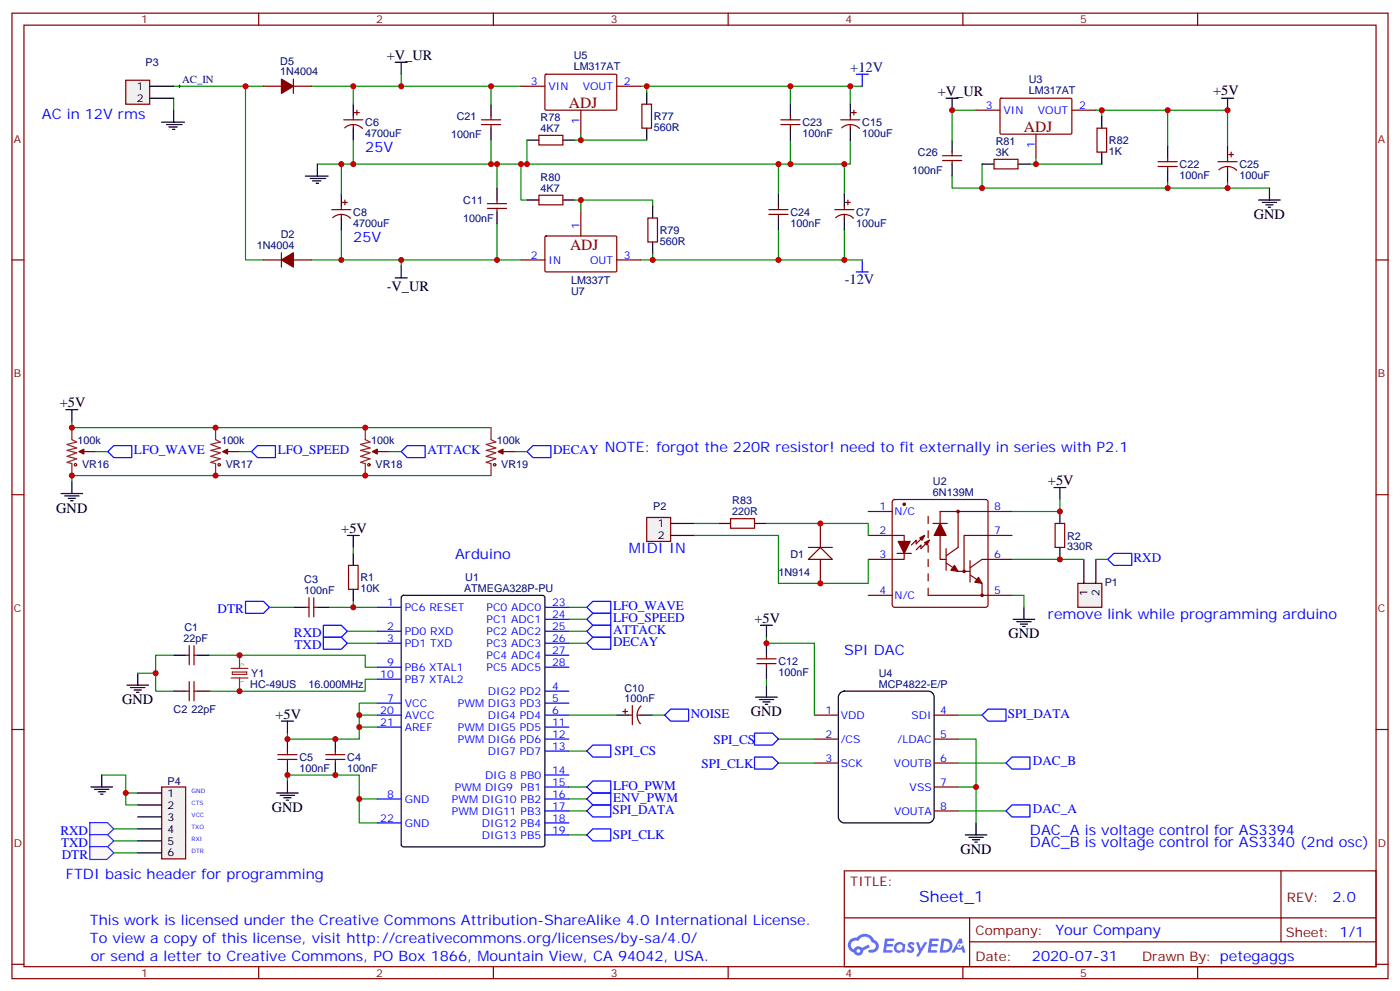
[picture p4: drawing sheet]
<svg xmlns="http://www.w3.org/2000/svg" width="412mm" height="292mm" viewBox="0 0 412 292" stroke-linecap="round" stroke-linejoin="round" font-family="sans-serif">
<g fill="none" stroke="#870000" stroke-width=".35">
<path d="M3.5 3.9h405.4v284.3h-405.4zM7.1 7.4h398.2v277.3h-398.2zM76.2 3.9v3.5M145.3 3.9v3.5M214.5 3.9v3.5M283.6 3.9v3.5M352.8 3.9v3.5M3.5 76.6h3.6M405.3 76.6h3.6M3.5 145.7h3.6M405.3 145.7h3.6M3.5 214.8h3.6"/>
<path d="M405.3 214.8h3.6M248.7 256.5h156.6v28.2h-156.6zM377.3 256.5v20.9M248.7 270.3h156.5M285.6 277.4h119.6M285.6 270.3v14.1M3.5 284h3.6M76.2 284.7v3.5M145.3 284.7v3.5M214.5 284.7v3.5M283.6 284.7v3.5M352.8 284.7v3.5"/>
<path d="M405.3 284h3.6"/>
</g>
<g fill="#5487ff">
<path d="M267.7 277.6a1.22 1.22 0 0 1 1.7 .3l-.4 .6a.47 .47 0 0 0-.3-.4 .47 .47 0 0 0-.5 .2l.1 .2a1.14 1.14 0 0 1 .8 1.8 1.14 1.14 0 0 1-1.9-.1l-.2-.1 .5-.6 .7 .4a.29 .29 0 0 0 .3-.2 .29 .29 0 0 0-.2-.3 1.04 1.04 0 0 1-.6-1.8z"/>
<path d="M260.7 276.4h2.4l.3 .2-.2 .5h-1.8l-.1 .9h1.5l.3 .4-.3 .3h-1.6l-.2 1.1 1.7 .1 .2 .3-.2 .3-2.6 .1z"/>
<path d="M273.8 276.4h2.4l.3 .2-.1 .5h-1.8l-.2 .9h1.6l.3 .4-.4 .3h-1.6l-.1 1.1 1.7 .1 .2 .3-.2 .3h-2.6z"/>
<path d="M282.6 276.4h.7l.3 1.3-.6 .3a.69 .69 0 0 0-1 .2 .69 .69 0 0 0 .4 1 .69 .69 0 0 0 .9-.6l.5-.3 .6 2.2h-.8l-.2-.8h-1.8l-.5 .8h-.8z"/>
<path d="M269.8 277.5h.8l.6 1.8 1.1-1.8h.9l-2.6 4.2h-.8l.9-1.6z"/>
<path d="M277.4 276.4l-.6 4.2h1.3a2.11 2.11 0 0 0 2.5-2.2 2.11 2.11 0 0 0-2.5-2zM278.1 277.1a1.39 1.39 0 0 1 1.7 1.5 1.39 1.39 0 0 1-1.8 1.2h-.3z"/>
<path d="M263.7 278a1.54 1.54 0 0 0-.1 2.2 1.54 1.54 0 0 0 2.2 .1l.6 .3 .3-2.3-.2-.3h-.4a1.49 1.49 0 0 0-2.4 0zM264 279a.94 .94 0 0 1 1.8 0 .94 .94 0 0 1-1.8 0z"/>
<path d="M250.4 276.8a2.18 2.18 0 0 0 1.1 3.7 1.44 1.44 0 0 0 1.6 .9 1.44 1.44 0 0 0 1.2-1.5l2-1-.5-.7-1.9 1a1.47 1.47 0 0 0-2.4 .4 1.39 1.39 0 0 1-.7-1.9 1.39 1.39 0 0 1 2-.5 2.12 2.12 0 0 1 2.2-1.3 2.12 2.12 0 0 1 1.9 1.7 1.14 1.14 0 0 1 1.1 1.4 1.14 1.14 0 0 1-1.7 .7 .43 .43 0 0 0-.5 .4 .43 .43 0 0 0 .4 .5 1.98 1.98 0 0 0 2.5-1.3 1.98 1.98 0 0 0-1.2-2.5 3.1 3.1 0 0 0-5.3-.7l-.9 .1zM252.3 280.1a.55 .55 0 0 1 1.1 0 .55 .55 0 0 1-1.1 0z"/>
<circle cx="282.6" cy="278.5" r=".26"/>
</g>
<path d="M104.1 163v3.5M104.1 173.6v3.5" fill="none" stroke="#000" stroke-width=".35"/>
<path d="M102.7 166.5h2.8v7.1h-2.8z" fill="none" stroke="#870000" stroke-width=".35"/>
<path d="M118.4 175.5l.5-.2h40.9l.7 .5v72.9l-.4 .7h-41.2l-.7-.4v-73z" fill="#fff" stroke="#000" stroke-width=".35"/>
<g fill="none" stroke="#00f" stroke-width=".35">
<path d="M72.3 177.1h5.3l1.8 1.8-1.8 1.7h-5.3zM111.1 178.9h7.1M160.5 178.9h7.1M95.2 184.2h5.3l1.8 1.7-1.8 1.8h-5.3zM95.2 187.7h5.3l1.8 1.7-1.8 1.8h-5.3zM111.1 185.9h7.1M111.1 189.4h7.1M111.1 196.5h7.1M160.5 185.9h7.1M160.5 189.4h7.1M160.5 196.5h7.1M160.5 182.4h7.1"/>
<path d="M160.5 193h7.1M111.1 207.1h7.1M111.1 210.6h7.1M111.1 200h7.1M111.1 214.1h7.1M160.5 203.6h7.1M160.5 207.1h7.1M160.5 210.6h7.1M160.5 214.1h7.1M160.5 217.7h7.1M111.1 235.3h7.1M160.5 235.3h7.1"/>
<path d="M160.5 221.2h7.1M160.5 228.2h7.1M160.5 231.8h7.1M160.5 238.8h7.1M111.1 242.4h7.1M160.5 242.4h7.1M160.5 245.9h7.1"/>
</g>
<g fill="none" stroke="#008700" stroke-width=".35">
<path d="M79.4 178.9h7M97 178.9h7.1M104.1 177.1v1.8h7M104.1 161.2v1.8M40.6 198.3h5.3M51.2 193h-5.3v10.6h5.3M61.7 193h45.9v3.5h3.5M102.3 185.9h8.8M102.3 189.4h8.8M105.8 214.1h5.3M105.8 210.6h5.3M111.1 200h-3.5v3.6h-45.9"/>
<path d="M111.1 207.1h-5.3v10.6h-21.1v-1.8M84.7 230v-1.8h21.1v14.2h5.3M105.8 235.3h5.3"/>
</g>
<path d="M68.1 196.9h4.9M68.1 199.7h4.9M68.4 197.9h4.3v.7h-4.3zM70.6 193v3.9M70.6 199.7v3.9" fill="none" stroke="#8c2424" stroke-width=".35"/>
<g fill="none" stroke="#870000" stroke-width=".35">
<path d="M255.8 157.7h10.5v7h-10.5M255.8 150.6h7M263.1 147.3l.4-.2h26.8l.5 .2 .2 .5v30.4l-.2 .5-.5 .2h-26.8l-.5-.3-.2-.4v-30.4zM272.3 157.7l-2.4 2.5v-1.1l-1.4 1.4M273.8 159.1l-2.5 2.5v-1.1l-1.4 1.4M274.8 154.2h4.2M282.2 150.6v10.6M298.1 150.6h-21.2v14.1h1.8M298.1 157.7h-14.1v10.6M90 178.9h1M91 176v5.7M92.4 176v5.7"/>
<path d="M92.4 178.9h1.1M255.8 175.3h7M264.2 163h4.3M289.3 171.8v3.5h-15.9M289.3 164.7h8.8M289.3 175.3h8.8M54.7 193h1M55.7 190.1v5.7M57.1 190.1v5.7M57.1 193h1.1M54.7 203.6h1M55.7 200.7v5.7"/>
<path d="M57.1 200.7v5.7M57.1 203.6h1.1M81.8 223.7h5.7M81.8 222.2h5.7M84.7 221.2v1M84.7 223.7v1M96 223.7h5.6M96 222.2h5.6M98.8 221.2v1M98.8 223.7v1"/>
<circle cx="282.2" cy="150.6" r=".35"/>
<circle cx="284" cy="168.3" r=".35"/>
<circle cx="289.3" cy="175.3" r=".35"/>
</g>
<g fill="none" stroke="#000" stroke-width=".35">
<path d="M102.3 157.7h3.5M104.1 157.7v3.5M86.4 178.9h3.6M93.5 178.9h3.5M40.6 198.3v3.5M51.2 193h3.5M58.2 193h3.5M37.4 201.8h6.3M38.5 202.5h4.2M39.5 203.2h2.1M40.2 203.9h.7M51.2 203.6h3.5"/>
<path d="M58.2 203.6h3.5M82.9 212.4h3.5M84.7 212.4v3.5M84.7 217.7v3.5M98.8 217.7v3.5M81.5 233.5h6.3M82.5 234.2h4.3M83.6 234.9h2.1M84.3 235.7h.7M84.7 224.7v3.5M84.7 230v3.5M98.8 224.7v3.5"/>
</g>
<g fill="#870000" stroke="#870000" stroke-width=".35">
<path d="M264.6 159.5h3.5l-1.8 3.5z"/>
<path d="M272.3 159.8l1.5-.7-.8 1.4z"/>
<path d="M270.9 158.4l1.4-.7-.7 1.4z"/>
<path d="M276.9 154.2l1.8 3.5h-3.5z"/>
<circle cx="266.3" cy="148.5" r=".35"/>
</g>
<g fill="#a10000" stroke="#a10000" stroke-width=".35">
<path d="M281.2 166.5l1 1.8-2.1-.4z"/>
<path d="M288.2 170l1.1 1.8-2.1-.4z"/>
</g>
<path d="M278.7 161.6v6.3M278.7 165.8l2.1 1.4M282.2 161.2l-3.5 2.5M282.2 168.3h3.6M285.8 169.3l2.1 1.4M285.8 165.1v6.3M289.3 164.7l-3.5 2.5" fill="none" stroke="#a10000" stroke-width=".35"/>
<path d="M273.4 175.3v-24.7" fill="none" stroke="#870000" stroke-width=".35" stroke-dasharray="2.1 2.1"/>
<path d="M238.1 164.7l3.6-3.5 3.5 3.5z" fill="#fff" stroke="#870000" stroke-width=".35"/>
<path d="M241.7 154.2v7M238.1 161.2h7.1M241.7 164.7v7.1" fill="none" stroke="#870000" stroke-width=".35"/>
<path d="M190.5 152.4h7.1v7.1h-7.1z" fill="#f0f0f0" stroke="#870000" stroke-width=".35"/>
<path d="M197.6 154.2h7M197.6 157.7h7M310.4 143.6h3.6M312.2 143.6v3.5M312.2 150.6v3.6M301.6 178.9v3.5M312.2 161.2v3.5M298.4 182.4h6.4M299.5 183.1h4.2M300.6 183.8h2.1M301.3 184.5h.7" fill="none" stroke="#000" stroke-width=".35"/>
<path d="M204.6 157.7h24.7v14.1h26.5v-7.1" fill="none" stroke="#008700" stroke-width=".35"/>
<path d="M310.8 154.2h2.8v7h-2.8z" fill="none" stroke="#870000" stroke-width=".35"/>
<path d="M317.5 171.8h7.1v7.1h-7.1z" fill="#f0f0f0" stroke="#870000" stroke-width=".35"/>
<path d="M319.3 164.7v7.1M322.8 164.7v7.1M26.8 231.8h6.4M27.9 232.5h4.2M28.9 233.2h2.1M29.6 233.9h.7M30 228.2v3.6" fill="none" stroke="#000" stroke-width=".35"/>
<path d="M312.2 147.1v3.5h-14.1M298.1 164.7h21.2M298.1 175.3h3.5v3.6M322.8 164.7h3.5M30 228.2h7v8.9h3.6M37 233.5h3.6M33.5 251.2h7.1M33.5 247.6h7.1M33.5 244.1h7.1" fill="none" stroke="#008700" stroke-width=".35"/>
<path d="M326.3 164.7l1.8-1.7h5.3v3.5h-5.3z" fill="none" stroke="#00f" stroke-width=".35"/>
<g fill="#fff7f7" stroke="#420aff" stroke-width=".35">
<path d="M26.4 242.3h5.3l1.8 1.8-2 2h-5z"/>
<path d="M26.4 245.8h5.3l1.8 1.8-2 2h-5z"/>
<path d="M26.4 249.3h5.3l1.8 1.9-2 1.9h-5z"/>
</g>
<path d="M47.6 231.8h7.1v21.1h-7.1z" fill="#f0f0f0" stroke="#870000" stroke-width=".35"/>
<g fill="none" stroke="#000" stroke-width=".35">
<path d="M47.6 36h6.7M49 36.7h4.6M49.7 37.4h2.5M50.8 38.1h.7M51.2 32.5v3.5M104.1 30.7v3.5M104.1 37.7v3.6M90 51.9h6.7M91.4 52.6h4.6M92.1 53.3h2.4M93.1 54h.7M93.5 48.3v3.6"/>
<path d="M100.5 57.2v3.5M100.5 64.2v3.5M224 184.2h3.5M225.8 184.2v3.5M225.8 189.4v3.6M225.8 196.5v3.5M222.6 205.3h6.4M223.7 206h4.2M224.7 206.7h2.1M225.4 207.4h.7M225.8 201.8v3.5M247.5 204.1l1.2-.5h24.7a1.76 1.76 0 0 1 1.8 1.7v35.3a1.89 1.89 0 0 1-1.8 1.8h-24.7a1.89 1.89 0 0 1-1.8-1.8v-35.3z"/>
<path d="M40.6 233.5h7M40.6 237.1h7M40.6 240.6h7M40.6 244.1h7M40.6 247.6h7M40.6 251.2h7M284.3 245.9h6.4M285.4 246.6h4.2M286.5 247.3h2.1M287.2 248h.7M287.5 242.4v3.5"/>
</g>
<g fill="none" stroke="#870000" stroke-width=".35">
<path d="M77.6 25.4h5.3M86.4 23.3v4.2M86.4 25.4h5.3M101.2 35.3h5.7M101.5 37.7a3.8 3.8 0 0 1 5.3 .1M104.1 34.2v1.1M104.1 36.7v1M104.4 33.2h1.4M105.1 32.5v1.4M100.9 59.6h1.4M101.6 58.9v1.4M77.6 76.6h5.3"/>
<path d="M82.9 74.4v4.3M86.4 76.6h5.3M97.7 61.7h5.7M98 64.1a3.8 3.8 0 0 1 5.2 .2M100.5 60.7v1M100.5 63.1v1.1M223 195.4h5.6M223 194h5.6M225.8 193v1M225.8 195.4v1.1M239.9 210.6h7M239.9 217.7h7"/>
<path d="M275.2 210.6h7M275.2 217.7h7M239.9 224.7h7M275.2 224.7h7M275.2 231.8h7M275.2 238.8h7"/>
</g>
<g fill="none" stroke="#008700" stroke-width=".35">
<path d="M51.2 25.4h26.4M51.2 28.9v3.6M72.3 25.4v51.2h5.3M91.7 25.4h61.8M104.1 25.4v5.3M188.7 25.4h44.1v5.3M100.5 48.3v8.9M104.1 41.3v7M229.3 48.3v8.9M232.8 41.3v7h-139.3M248.7 48.3v8.9M250.5 41.3v7h-17.7"/>
<path d="M91.7 76.6h61.8M100.5 67.7v8.9M225.8 187.7v1.7h14.1v21.2M225.8 200v1.8M229.3 217.7h10.6M282.2 217.7h5.3v14.1M282.2 210.6h7.1M167.6 221.2h5.3M167.6 238.8h5.3M229.3 224.7h10.6M282.2 231.8h5.3v10.6M282.2 224.7h14.1"/>
<path d="M282.2 238.8h14.1M167.6 245.9h5.3"/>
</g>
<path d="M252.2 21.9h3.6M254 21.9v3.5M254 76.6v3.5M252.2 80.1h3.6M222.2 215.9h5.3l1.8 1.8-1.8 1.7h-5.3zM291 208.8h5.3v3.6h-5.3l-1.7-1.8zM172.9 221.2l1.7-1.8h5.3v3.6h-5.3zM172.9 238.8l1.7-1.7h5.3v3.5h-5.3zM222.2 223h5.3l1.8 1.7-1.8 1.8h-5.3zM296.3 238.8l1.8-1.7h5.3v3.5h-5.3zM298.1 223h5.3v3.5h-5.3l-1.8-1.8zM172.9 245.9l1.7-1.8h5.3v3.5h-5.3z" fill="none" stroke="#00f" stroke-width=".35"/>
<path d="M52.6 25.4h.7M52.9 25v.8" fill="none" stroke="#000" stroke-width=".29"/>
<g fill="#870000" stroke="#870000" stroke-width=".35">
<path d="M82.9 76.6l3.5-2.2v4.3z"/>
<path d="M82.9 23.3l3.5 2.1-3.5 2.1z"/>
</g>
<path d="M37 23.6h7.1v7.1h-7.1z" fill="#f0f0f0" stroke="#870000" stroke-width=".35"/>
<g fill="none" stroke="#000" stroke-width=".35">
<path d="M116.4 18.3h3.5M118.2 18.3v3.6M44.1 25.4h7.1M44.1 28.9h7.1M144.6 30.7v3.5M144.6 37.7v3.6M190.5 27.2v3.5M190.5 37.7v3.6M232.8 30.7v3.5M232.8 37.7v3.6M250.5 30.7v3.5M250.5 37.7v3.6"/>
<path d="M278.7 28.9h3.5M280.5 28.9v3.6M324.6 34.2v3.5M359.8 28.9h3.6M361.6 28.9v3.6M146.4 55.4v3.5M155.2 41.3h3.5M155.2 58.9h3.5M165.8 41.3h3.5M165.8 58.9h3.5M229.3 57.2v3.5M248.7 57.2v3.5"/>
<path d="M280.5 41.3v3.5M280.5 48.3v3.6M289.3 48.3h3.5M299.9 48.3h3.5M324.6 44.8v3.5M344 43v3.6M344 50.1v3.5M361.6 43v3.6M361.6 50.1v3.5M370.8 58.9h6.3M371.8 59.6h4.3M373.9 55.4v3.5"/>
<path d="M118.2 78.3v3.5M146.4 62.4v3.6M192.3 60.7v3.5M192.3 71.3v3.5M229.3 64.2v3.5M248.7 64.2v3.5M372.9 60.3h2.1M373.6 61h.7M116.4 81.8h3.5M19.4 120.7h3.5M21.2 120.7v3.5M18 145.3h6.3"/>
<path d="M19 146.1h4.3M20.1 146.8h2.1M20.8 147.5h.7M21.2 141.8v3.5M211.7 154.2h3.5M222.2 154.2h3.6M181.7 210.6h3.5M188.7 210.6h3.6"/>
</g>
<g fill="none" stroke="#008700" stroke-width=".35">
<path d="M118.2 21.9v3.5M144.6 25.4v5.3M171.1 39.5v1.8h19.4M190.5 25.4v1.8M232.8 25.4h21.2M250.5 25.4v5.3M287.5 32.5h-7v8.8M322.8 32.5h38.8v10.5M324.6 32.5v1.7M344 32.5v10.5M144.6 41.3v7M146.4 48.3v7.1"/>
<path d="M153.5 48.3v10.6h1.7M155.2 41.3v7M169.3 58.9h1.8v3.5M169.3 41.3h1.8M171.1 58.9h21.2v1.8M280.5 51.9v3.5h93.4M289.3 48.3v7.1M303.4 48.3h21.2M305.2 46.6v1.7M344 53.6v1.8M361.6 53.6v1.8M118.2 76.6v1.7"/>
<path d="M146.4 66v10.6M188.7 76.6h65.3M192.3 74.8v1.8M229.3 67.7v8.9M248.7 67.7v8.9M21.2 124.2v1.7h123.4M28.2 133h3.5M70.6 133h3.5M114.7 133h3.5M151.7 133h3.5M144.6 140.1h-123.4v1.7M204.6 154.2h7.1"/>
<path d="M225.8 154.2h30v3.5M167.6 178.9h5.3M167.6 182.4h5.3M167.6 185.9h5.3M167.6 189.4h5.3M167.6 210.6h14.1M192.3 210.6h3.5M167.6 231.8h5.3M167.6 235.3h5.3"/>
</g>
<g fill="none" stroke="#870000" stroke-width=".35">
<path d="M141.8 35.3h5.7M141.8 36.7h5.7M144.6 34.2v1.1M144.6 36.7v1M153.5 25.4h7M158.7 39.9h7.1v2.8h-7.1zM160.6 22l.3-.1h20.6l.2 .3-.1 10.1-.3 .2-20.6-.1-.2-.3zM171.1 32.5v7M181.7 25.4h7M189.1 30.7h2.8v7h-2.8zM230 35.3h5.7M230 36.7h5.7"/>
<path d="M232.8 34.2v1.1M232.8 36.7v1M247.6 35.3h5.7M247.9 37.7a3.8 3.8 0 0 1 5.3 .1M250.5 34.2v1.1M250.5 36.7v1M250.8 33.2h1.4M251.5 32.5v1.4M287.5 32.5h7.1M294.6 29.1l.3-.2 20.7 .1 .1 .3v10l-.3 .2h-20.7l-.1-.3zM305.2 39.5v7.1M315.7 32.5h7.1"/>
<path d="M323.1 37.7h2.9v7.1h-2.9zM143.6 60h5.6M146.4 58.9v1.1M158.7 57.5h7.1v2.8h-7.1zM249.1 59.6h1.4M249.8 58.9v1.4M277.6 47.3h5.7M277.6 45.9h5.7M280.5 44.8v1.1M280.5 47.3v1M292.8 46.9h7.1v2.8h-7.1zM341.1 49h5.7"/>
<path d="M341.1 47.6h5.7M344 46.6v1M344 49v1.1M358.8 47.6h5.6M359.1 50a3.8 3.8 0 0 1 5.2 .2M361.6 46.6v1M361.6 49v1.1M361.9 45.5h1.5M362.7 44.8v1.4M143.6 61.4h5.6M146.4 61.4v1M153.5 76.6h7"/>
<path d="M160.6 69.7l.3-.2h20.6l.2 .4-.1 10-.3 .2-20.6-.1-.2-.3zM171.1 62.4v7.1M181.7 76.6h7M190.9 64.2h2.8v7.1h-2.8zM226.5 61.7h5.6M226.5 63.1h5.6M229.3 60.7v1M229.3 63.1v1.1M245.9 61.7h5.6M246.2 64.1a3.8 3.8 0 0 1 5.2 .2M248.7 60.7v1M248.7 63.1v1.1"/>
<path d="M24.7 133h3.5M67 133h3.6M111.1 133h3.6M148.2 133h3.5M215.2 152.8h7v2.8h-7zM183.4 209.5h1.5M184.1 208.8v1.5M185.2 210.6h1.1M186.3 207.8v5.6M187.7 210.6h1M188.8 207.9a3.8 3.8 0 0 0-.2 5.2"/>
</g>
<path d="M31.7 133l1.8-1.8h5.3v3.6h-5.3zM74.1 133l1.7-1.8h5.3v3.6h-5.3zM118.2 133l1.7-1.8h5.3v3.6h-5.3zM155.2 133l1.8-1.8h5.3v3.6h-5.3zM172.9 178.9l1.7-1.8h5.3v3.5h-5.3zM172.9 182.4l1.7-1.8h5.3v3.6h-5.3zM172.9 185.9l1.7-1.7h5.3v3.5h-5.3zM172.9 189.4l1.7-1.7h5.3v3.5h-5.3zM195.8 210.6l1.8-1.8h5.2v3.6h-5.2zM172.9 235.3l1.7-1.8h5.3v3.6h-5.3zM174.6 230h5.3v3.5h-5.3l-1.7-1.7z" fill="none" stroke="#00f" stroke-width=".35"/>
<path d="M21.2 125.9v3.6l1.4 .7-2.8 .7 2.8 1-2.8 .7 2.8 .8-2.8 1 2.8 .7-2.8 1.1 1.4 .3v3.6M23.3 133h1.4M63.5 125.9v3.6l1.4 .7-2.8 .7 2.8 1-2.8 .7 2.8 .8-2.8 1 2.8 .7-2.8 1.1 1.4 .3v3.6M65.6 133h1.4M107.6 125.9v3.6l1.4 .7-2.8 .7 2.8 1-2.8 .7 2.8 .8-2.8 1 2.8 .7-2.8 1.1 1.4 .3v3.6M109.7 133h1.4M144.6 125.9v3.6l1.4 .7-2.8 .7 2.8 1-2.8 .7 2.8 .8-2.8 1 2.8 .7-2.8 1.1 1.4 .3v3.6M146.8 133h1.4" fill="none" stroke="#8c2424" stroke-width=".35"/>
<g fill="#870000" stroke="#870000" stroke-width=".35">
<path d="M23.3 133l1.4-.7v1.4z"/>
<path d="M65.6 133l1.4-.7v1.4z"/>
<path d="M109.7 133l1.4-.7v1.4z"/>
<path d="M146.8 133l1.4-.7v1.4z"/>
</g>
<g fill="none" stroke="#a10000" stroke-width=".35">
<circle cx="22.2" cy="136.9" r=".35"/>
<circle cx="64.6" cy="136.9" r=".35"/>
<circle cx="108.7" cy="136.9" r=".35"/>
<circle cx="145.7" cy="136.9" r=".35"/>
</g>
<g fill="#c00">
<circle cx="280.5" cy="32.5" r=".88"/>
<circle cx="289.3" cy="55.4" r=".88"/>
<circle cx="344" cy="32.5" r=".88"/>
<circle cx="361.6" cy="32.5" r=".88"/>
<circle cx="361.6" cy="55.4" r=".88"/>
<circle cx="344" cy="55.4" r=".88"/>
<circle cx="324.6" cy="32.5" r=".88"/>
<circle cx="305.2" cy="48.3" r=".88"/>
<circle cx="192.3" cy="76.6" r=".88"/>
<circle cx="146.4" cy="76.6" r=".88"/>
<circle cx="155.2" cy="48.3" r=".88"/>
<circle cx="190.5" cy="25.4" r=".88"/>
<circle cx="144.6" cy="48.3" r=".88"/>
<circle cx="107.6" cy="125.9" r=".88"/>
<circle cx="63.5" cy="125.9" r=".88"/>
<circle cx="250.5" cy="25.4" r=".88"/>
<circle cx="229.3" cy="76.6" r=".88"/>
<circle cx="287.5" cy="231.8" r=".88"/>
<circle cx="105.8" cy="214.1" r=".88"/>
<circle cx="104.1" cy="178.9" r=".88"/>
<circle cx="45.9" cy="198.3" r=".88"/>
<circle cx="70.6" cy="203.6" r=".88"/>
<circle cx="70.6" cy="193" r=".88"/>
<circle cx="84.7" cy="228.2" r=".88"/>
<circle cx="84.7" cy="217.7" r=".88"/>
<circle cx="98.8" cy="217.7" r=".88"/>
<circle cx="98.8" cy="228.2" r=".88"/>
<circle cx="105.8" cy="235.3" r=".88"/>
<circle cx="105.8" cy="210.6" r=".88"/>
<circle cx="241.7" cy="171.8" r=".88"/>
<circle cx="312.2" cy="164.7" r=".88"/>
<circle cx="312.2" cy="150.6" r=".88"/>
<circle cx="37" cy="233.5" r=".88"/>
<circle cx="225.8" cy="189.4" r=".88"/>
<circle cx="248.7" cy="48.3" r=".88"/>
<circle cx="100.5" cy="76.6" r=".88"/>
<circle cx="100.5" cy="48.3" r=".88"/>
<circle cx="104.1" cy="48.3" r=".88"/>
<circle cx="229.3" cy="48.3" r=".88"/>
<circle cx="104.1" cy="25.4" r=".88"/>
<circle cx="72.3" cy="25.4" r=".88"/>
<circle cx="232.8" cy="48.3" r=".88"/>
<circle cx="248.7" cy="76.6" r=".88"/>
<circle cx="232.8" cy="25.4" r=".88"/>
<circle cx="21.2" cy="125.9" r=".88"/>
<circle cx="21.2" cy="140.1" r=".88"/>
<circle cx="107.6" cy="140.1" r=".88"/>
<circle cx="63.5" cy="140.1" r=".88"/>
<circle cx="144.6" cy="25.4" r=".88"/>
<circle cx="171.1" cy="41.3" r=".88"/>
<circle cx="146.4" cy="48.3" r=".88"/>
<circle cx="171.1" cy="58.9" r=".88"/>
<circle cx="153.5" cy="48.3" r=".88"/>
<circle cx="118.2" cy="25.4" r=".88"/>
<circle cx="118.2" cy="76.6" r=".88"/>
<circle cx="241.7" cy="154.2" r=".88"/>
</g>
<g font-size="4.6" fill="#800">
<text x="167.6" y="31.8">ADJ</text>
<text x="301.6" y="38.8">ADJ</text>
<text x="167.9" y="73.7">ADJ</text>
</g>
<text font-size="4.6" fill="#00f" x="270.8" y="265.5">Sheet_1</text>
<g font-size="4.2">
<text x="113.9" y="17.6">+V_UR</text>
<text x="276.2" y="28.2">+V_UR</text>
<text x="357.3" y="27.9">+5V</text>
<text x="369.4" y="64.6">GND</text>
<text x="113.9" y="85.7">-V_UR</text>
<text x="17.6" y="119.9">+5V</text>
<text x="308.7" y="142.9">+5V</text>
<text x="16.6" y="151">GND</text>
<text x="100.5" y="157">+5V</text>
<text x="222.2" y="183.4">+5V</text>
<text x="297" y="188">GND</text>
<text x="36" y="207.4">GND</text>
<text x="81.1" y="211.7">+5V</text>
<text x="221.2" y="211">GND</text>
<text x="80.1" y="239.2">GND</text>
<text x="282.9" y="251.5">GND</text>
</g>
<g font-size="4.2" fill="#000080">
<text x="250.5" y="21.2">+12V</text>
<text x="248.8" y="83.6">-12V</text>
</g>
<g font-size="4.2" fill="#00f">
<text x="12.3" y="35.1">AC in 12V rms</text>
<text x="107.6" y="44.8">25V</text>
<text x="104.1" y="71.3">25V</text>
<text x="134.1" y="164.7">Arduino</text>
<text x="185.2" y="163">MIDI IN</text>
<text x="308.7" y="182.4">remove link while programming arduino</text>
<text x="248.7" y="193">SPI DAC</text>
<text x="303.4" y="245.9">DAC_A is voltage control for AS3394</text>
<text x="303.4" y="249.4">DAC_B is voltage control for AS3340 (2nd osc)</text>
<text x="19.4" y="259">FTDI basic header for programming</text>
<text x="392.5" y="265.7">2.0</text>
<text x="26.5" y="272.3">This work is licensed under the Creative Commons Attribution-ShareAlike 4.0 International License.</text>
<text x="310.9" y="275.3">Your Company</text>
<text x="26.5" y="277.6">To view a copy of this license, visit http://creativecommons.org/licenses/by-sa/4.0/</text>
<text x="26.7" y="282.9">or send a letter to Creative Commons, PO Box 1866, Mountain View, CA 94042, USA.</text>
<text x="304" y="283.1">2020-07-31</text>
</g>
<g font-size="3.9" fill="#00f">
<text x="39.5" y="133.9">LFO_WAVE</text>
<text x="81.8" y="133.9">LFO_SPEED</text>
<text x="125.9" y="133.9">ATTACK</text>
<text x="162.9" y="133.9">DECAY NOTE: forgot the 220R resistor! need to fit externally in series with P2.1</text>
<text x="333.9" y="165.5">RXD</text>
<text x="180.6" y="179.7">LFO_WAVE</text>
<text x="64.1" y="180.6">DTR</text>
<text x="180.6" y="183.2">LFO_SPEED</text>
<text x="86.6" y="187.7">RXD</text>
<text x="86.8" y="191.2">TXD</text>
<text x="180.6" y="186.8">ATTACK</text>
<text x="180.6" y="190.3">DECAY</text>
<text x="203.5" y="211.4">NOISE</text>
<text x="296.8" y="211.5">SPI_DATA</text>
<text x="210.2" y="219">SPI_CS</text>
<text x="181" y="222.4">SPI_CS</text>
<text x="206.7" y="226">SPI_CLK</text>
<text x="304.3" y="225.4">DAC_B</text>
<text x="180.6" y="232.6">LFO_PWM</text>
<text x="180.4" y="239.7">SPI_DATA</text>
<text x="180.6" y="236.1">ENV_PWM</text>
<text x="304.3" y="239.5">DAC_A</text>
<text x="17.8" y="245.9">RXD</text>
<text x="18" y="249.4">TXD</text>
<text x="180.5" y="247.1">SPI_CLK</text>
<text x="18.2" y="252.9">DTR</text>
</g>
<g font-size="3.9" fill="#800">
<text x="250.5" y="261.1">TITLE:</text>
<text x="379.1" y="265.7">REV:</text>
<text x="287.4" y="275.3">Company:</text>
<text x="378.7" y="275.9">Sheet: 1/1</text>
<text x="287.4" y="282.9">Date:</text>
<text x="336.4" y="283">Drawn By: petegaggs</text>
</g>
<g font-size="3.2" fill="#800">
<text x="41.6" y="6.9">1</text>
<text x="110.8" y="6.9">2</text>
<text x="179.9" y="6.9">3</text>
<text x="249.1" y="6.9">4</text>
<text x="318.2" y="6.9">5</text>
<text x="4.1" y="42">A</text>
<text x="405.9" y="42">A</text>
<text x="4.1" y="111.1">B</text>
<text x="405.9" y="111.1">B</text>
<text x="4.1" y="180.3">C</text>
<text x="405.9" y="180.3">C</text>
<text x="4.1" y="249.4">D</text>
<text x="405.9" y="249.4">D</text>
<text x="41.6" y="287.7">1</text>
<text x="110.8" y="287.7">2</text>
<text x="179.9" y="287.7">3</text>
<text x="249.1" y="287.7">4</text>
<text x="318.2" y="287.7">5</text>
</g>
<g font-size="3.2" fill="#000080">
<text x="169" y="17.5">U5</text>
<text x="42.9" y="19.4">P3</text>
<text x="82.6" y="22.2">1N4004</text>
<text x="82.6" y="19.1">D5</text>
<text x="169" y="20.7">LM317AT</text>
<text x="53.6" y="24.5">AC_IN</text>
<text x="303" y="27.8">LM317AT</text>
<text x="303.1" y="24.5">U3</text>
<text x="134.6" y="35.3">C21</text>
<text x="159.3" y="35.6">R78</text>
<text x="192.6" y="35.4">R77</text>
<text x="107.6" y="40.3">4700uF</text>
<text x="107.6" y="37.1">C6</text>
<text x="132.9" y="40.6">100nF</text>
<text x="159.3" y="38.8">4K7</text>
<text x="192.6" y="38.5">560R</text>
<text x="236.4" y="40.3">100nF</text>
<text x="236.4" y="37.1">C23</text>
<text x="254" y="40.3">100uF</text>
<text x="254" y="37.1">C15</text>
<text x="270.4" y="45.9">C26</text>
<text x="293.3" y="45.9">3K</text>
<text x="293.3" y="42.7">R81</text>
<text x="326.7" y="45.6">1K</text>
<text x="326.7" y="42.5">R82</text>
<text x="159.3" y="53.2">R80</text>
<text x="268.7" y="51.2">100nF</text>
<text x="347.5" y="52.7">100nF</text>
<text x="347.5" y="49.5">C22</text>
<text x="365.1" y="52.6">100uF</text>
<text x="365.1" y="49.5">C25</text>
<text x="159.3" y="56.4">4K7</text>
<text x="104.1" y="63.6">C8</text>
<text x="136.4" y="65.4">100nF</text>
<text x="136.5" y="60.1">C11</text>
<text x="232.8" y="63.6">C24</text>
<text x="252.2" y="63.6">C7</text>
<text x="82.7" y="70.2">D2</text>
<text x="104.1" y="66.8">4700uF</text>
<text x="194.4" y="68.9">R79</text>
<text x="232.8" y="66.8">100nF</text>
<text x="252.2" y="66.7">100uF</text>
<text x="75.7" y="73.4">1N4004</text>
<text x="194.4" y="72">560R</text>
<text x="168.2" y="83.6">LM337T</text>
<text x="168.2" y="86.8">U7</text>
<text x="22.9" y="130.6">100k</text>
<text x="65.2" y="130.6">100k</text>
<text x="109.3" y="130.6">100k</text>
<text x="146.3" y="130.6">100k</text>
<text x="24.2" y="137.7">VR16</text>
<text x="66.5" y="137.7">VR17</text>
<text x="110.6" y="137.7">VR18</text>
<text x="147.6" y="137.7">VR19</text>
<text x="274.8" y="142.9">U2</text>
<text x="215.7" y="148.5">R83</text>
<text x="274.8" y="146.1">6N139M</text>
<text x="192.4" y="150.1">P2</text>
<text x="215.7" y="151.7">220R</text>
<text x="314.3" y="162">330R</text>
<text x="314.3" y="158.9">R2</text>
<text x="232.8" y="164.2">D1</text>
<text x="89.6" y="171.8">C3</text>
<text x="106.2" y="171.2">R1</text>
<text x="137.1" y="171.1">U1</text>
<text x="229.3" y="169.5">1N914</text>
<text x="325.4" y="172.6">P1</text>
<text x="89.6" y="175">100nF</text>
<text x="106.2" y="174.4">10K</text>
<text x="136.7" y="174.3">ATMEGA328P-PU</text>
<text x="54.3" y="185.9">C1</text>
<text x="54" y="189.1">22pF</text>
<text x="229.3" y="195.9">C12</text>
<text x="73.7" y="202.6">HC-49US</text>
<text x="74" y="199.4">Y1</text>
<text x="90.8" y="202.6">16.000MHz</text>
<text x="184" y="203.7">C10</text>
<text x="229.3" y="199.1">100nF</text>
<text x="258.9" y="202.5">MCP4822-E/P</text>
<text x="258.9" y="199.4">U4</text>
<text x="184" y="206.7">100nF</text>
<text x="51.2" y="210">C2</text>
<text x="56.4" y="210">22pF</text>
<text x="88.2" y="227.3">100nF</text>
<text x="88.2" y="224.1">C5</text>
<text x="102.3" y="227.3">100nF</text>
<text x="102.3" y="224.1">C4</text>
<text x="49.4" y="231.2">P4</text>
</g>
<g font-size="3.2">
<text x="40.3" y="26.5">1</text>
<text x="40.3" y="30">2</text>
<text x="193.8" y="155.2">1</text>
<text x="193.8" y="158.8">2</text>
<text x="320.3" y="175.6" transform="rotate(-90 320.3 175.6)">1</text>
<text x="323.8" y="175.6" transform="rotate(-90 323.8 175.6)">2</text>
<text x="49.4" y="234.6">1</text>
<text x="49.4" y="238.1">2</text>
<text x="49.4" y="241.7">3</text>
<text x="49.4" y="245.2">4</text>
<text x="49.4" y="248.7">5</text>
<text x="49.4" y="252.2">6</text>
</g>
<g font-size="3.2" fill="#00f">
<text x="156.4" y="25">3</text>
<text x="161.6" y="26.5">VIN</text>
<text x="171.7" y="26.5">VOUT</text>
<text x="183.8" y="25">2</text>
<text x="290.4" y="32.1">3</text>
<text x="295.6" y="33.5">VIN</text>
<text x="305.7" y="33.5">VOUT</text>
<text x="317.9" y="32.1">2</text>
<text x="170.7" y="36.6" transform="rotate(-90 170.7 36.6)">1</text>
<text x="304.8" y="43.6" transform="rotate(-90 304.8 43.6)">1</text>
<text x="170.7" y="67.4" transform="rotate(-90 170.7 67.4)">1</text>
<text x="156.4" y="76.2">2</text>
<text x="161.6" y="77.6">IN</text>
<text x="173.8" y="77.6">OUT</text>
<text x="183.8" y="76.2">3</text>
<text x="259" y="150.3">1</text>
<text x="263.5" y="151.7">N/C</text>
<text x="292.8" y="150.3">8</text>
<text x="259" y="157.3">2</text>
<text x="292.8" y="157.3">7</text>
<text x="259" y="164.4">3</text>
<text x="292.8" y="164.4">6</text>
<text x="114" y="178.5">1</text>
<text x="119.2" y="179.9">PC6 RESET</text>
<text x="143.3" y="179.9">PC0 ADC0</text>
<text x="162.6" y="178.5">23</text>
<text x="259" y="175">4</text>
<text x="263.5" y="176.4">N/C</text>
<text x="292.8" y="175">5</text>
<text x="114" y="185.6">2</text>
<text x="143.3" y="183.4">PC1 ADC1</text>
<text x="162.6" y="182">24</text>
<text x="162.6" y="185.6">25</text>
<text x="114" y="189.1">3</text>
<text x="119.2" y="187">PD0 RXD</text>
<text x="119.2" y="190.5">PD1 TXD</text>
<text x="143.3" y="187">PC2 ADC2</text>
<text x="143.3" y="190.5">PC3 ADC3</text>
<text x="162.6" y="189.1">26</text>
<text x="114" y="196.1">9</text>
<text x="119.2" y="197.6">PB6 XTAL1</text>
<text x="143.3" y="194">PC4 ADC4</text>
<text x="143.3" y="197.6">PC5 ADC5</text>
<text x="162.6" y="192.6">27</text>
<text x="162.6" y="196.1">28</text>
<text x="112" y="199.7">10</text>
<text x="119.2" y="201.1">PB7 XTAL2</text>
<text x="162.6" y="203.2">4</text>
<text x="114" y="206.7">7</text>
<text x="119.2" y="208.1">VCC</text>
<text x="134.9" y="208.1">PWM DIG3 PD3</text>
<text x="143.7" y="204.6">DIG2 PD2</text>
<text x="162.6" y="206.7">5</text>
<text x="112" y="210.3">20</text>
<text x="112" y="213.8">21</text>
<text x="119.2" y="211.7">AVCC</text>
<text x="119.2" y="215.2">AREF</text>
<text x="134.9" y="215.2">PWM DIG5 PD5</text>
<text x="143.7" y="211.7">DIG4 PD4</text>
<text x="162.6" y="210.3">6</text>
<text x="162.6" y="213.8">11</text>
<text x="243.2" y="210.3">1</text>
<text x="247.6" y="211.7">VDD</text>
<text x="268.5" y="211.7">SDI</text>
<text x="276.9" y="210.3">4</text>
<text x="134.9" y="218.7">PWM DIG6 PD6</text>
<text x="162.6" y="217.3">12</text>
<text x="162.6" y="220.8">13</text>
<text x="243.2" y="217.3">2</text>
<text x="247.6" y="218.7">/CS</text>
<text x="264.4" y="218.7">/LDAC</text>
<text x="276.9" y="217.3">5</text>
<text x="143.7" y="222.2">DIG7 PD7</text>
<text x="162.6" y="227.9">14</text>
<text x="243.2" y="224.4">3</text>
<text x="247.6" y="225.8">SCK</text>
<text x="263.3" y="225.8">VOUTB</text>
<text x="276.9" y="224.4">6</text>
<text x="134" y="232.8">PWM DIG9 PB1</text>
<text x="142.9" y="229.3">DIG 8 PB0</text>
<text x="162.6" y="231.4">15</text>
<text x="268" y="232.8">VSS</text>
<text x="276.9" y="231.4">7</text>
<text x="114" y="234.9">8</text>
<text x="119.2" y="236.4">GND</text>
<text x="133.1" y="236.4">PWM DIG10 PB2</text>
<text x="133.1" y="239.9">PWM DIG11 PB3</text>
<text x="162.6" y="234.9">16</text>
<text x="162.6" y="238.5">17</text>
<text x="263.3" y="239.9">VOUTA</text>
<text x="276.9" y="238.5">8</text>
<text x="112" y="242">22</text>
<text x="119.2" y="243.4">GND</text>
<text x="142" y="243.4">DIG12 PB4</text>
<text x="162.6" y="242">18</text>
<text x="162.6" y="245.5">19</text>
<text x="142" y="246.9">DIG13 PB5</text>
</g>
<g font-size="1.8" fill="#00f">
<text x="56.4" y="233.6">GND</text>
<text x="56.4" y="237.1">CTS</text>
<text x="56.4" y="244.1">TXO</text>
<text x="56.4" y="240.6">VCC</text>
<text x="56.4" y="251.2">DTR</text>
<text x="56.4" y="247.8">RXI</text>
</g>
<g font-size="1.4" fill="#238d23">
<text x="72" y="196.1" transform="rotate(-90 72 196.1)">2</text>
<text x="72" y="201.1" transform="rotate(-90 72 201.1)">1</text>
</g>
</svg>
